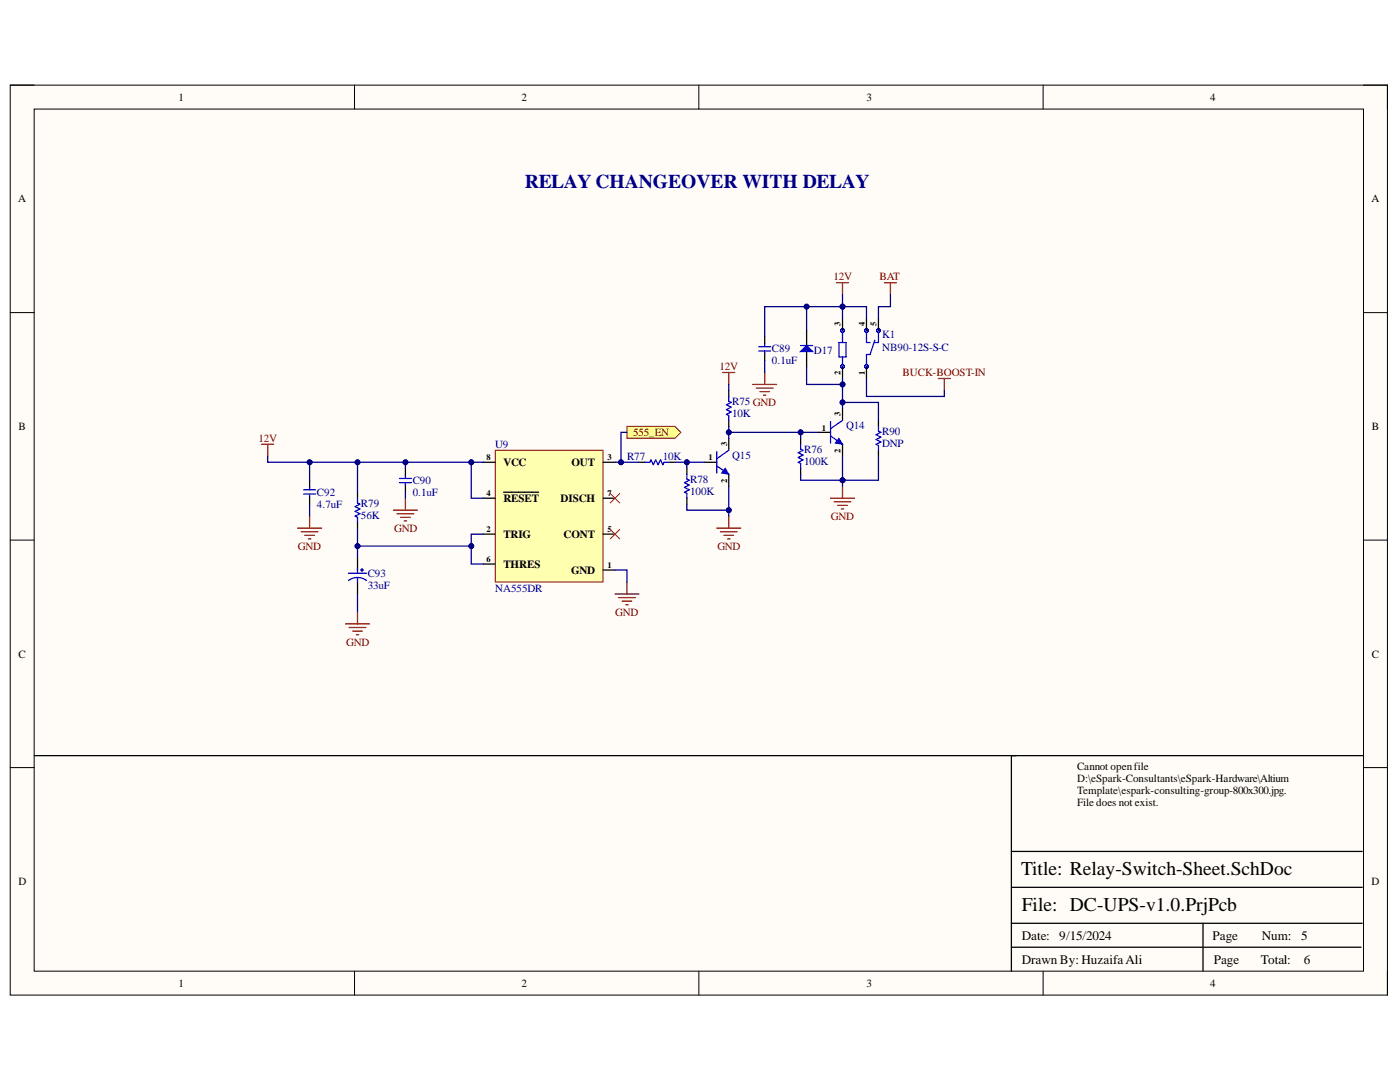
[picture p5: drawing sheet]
<svg xmlns="http://www.w3.org/2000/svg" width="279mm" height="216mm" viewBox="0 0 279 216" stroke-linecap="round" stroke-linejoin="round" font-family="sans-serif">
<path d="M2 17h274.9v181.6h-274.9z" fill-rule="evenodd" fill="#fffcf8"/>
<path d="M2 17h274.9v181.6h-274.9z" fill="none" stroke="#000" stroke-width=".2"/>
<path d="M6.8 21.8h265.3v172h-265.3z" fill-rule="evenodd" fill="#fffcf8"/>
<g fill="none" stroke="#000" stroke-width=".2">
<path d="M2 17h4.8M70.8 17v4.8M139.5 17v4.8M208.2 17v4.8M272.1 17h4.8v4.8M6.8 21.8h265.3v172h-265.3zM2 62.4h4.8M272.1 62.4h4.8M2 107.8h4.8M272.1 107.8h4.8M2 153.2h4.8M272.1 153.2h4.8"/>
<path d="M70.8 193.8v4.8M139.5 193.8v4.8M208.2 193.8v4.8M276.9 193.8v4.8"/>
</g>
<path d="M161 66v2.9M161 70.1v3M272.1 150.8h-70.3v43M201.8 177.1h70.1M201.8 169.9h70.1M201.8 189h69.8M201.8 184.2h70.1M240.1 184.2v9.6" fill="none" stroke="#000" stroke-width=".25"/>
<path d="M159.8 70.1l1.2-1.2 1.2 1.2z" fill="#00f"/>
<path d="M151.4 70h2.4M151.4 69.2h2.4M152.6 68.6v.5M152.6 70v.5M159.8 70.1l1.2-1.2 1.2 1.2zM159.8 68.9h2.4" fill="none" stroke="#00f" stroke-width=".25"/>
<path d="M166.9 56.4h2.4M168.1 56.4v2.4M176.5 56.4h2.4M177.7 56.4v2.4M150.2 76.7h4.8M150.9 77.4h3.4M151.7 78.1h1.9M152.4 78.9h.4M152.6 74.3v2.4M187.3 75.5h2.4M188.5 75.5v2.4" fill="none" stroke="#800000" stroke-width=".25"/>
<path d="M152.6 67.2v1.4M152.6 70.4v1.5" fill="none" stroke="#000" stroke-width=".25"/>
<path d="M98.8 89.9h21.5v26.2h-21.5z" fill-rule="evenodd" fill="#ffffb0"/>
<path d="M98.8 89.9h21.5v26.2h-21.5z" fill="none" stroke="#800000" stroke-width=".2"/>
<g fill="none" stroke="#000" stroke-width=".25">
<path d="M71.3 98.2v1.2M80.9 93.4v1.5M80.9 96.7v1.5M96.4 92.2h2.4M96.4 99.4h2.4M100.5 98.2h7M120.3 92.2h2.4M120.3 99.4h2.4M163.4 86.3h2.4M168.1 81.5v2.4M168.1 88.7v2.3M71.3 104.2v1.2"/>
<path d="M71.3 111.4v2.3M71.3 116.1v2.4M96.4 106.6h2.4M96.4 112.5h2.4M120.3 106.6h2.4M120.3 113.7h2.4"/>
</g>
<g fill="none" stroke="#00f" stroke-width=".25">
<path d="M71.3 99.4v1l.5 .2-.9 .5 .9 .5-.9 .4 .9 .5-.9 .5 .4 .2v1M79.7 96.3h2.4M79.7 95.5h2.4M80.9 94.9v.4M80.9 96.3v.5M165.8 87l2.3 1.7M165.8 84.1v4.3M168.1 83.9l-2.3 1.7M69.6 115.8a2.98 2.98 0 0 1 3.5 0M69.6 114.4h3.5M71.3 113.5v.9M71.3 115.2v.9"/>
<path d="M71.9 113.7h.6M72.2 113.4v.6"/>
</g>
<g fill="none" stroke="#800000" stroke-width=".25">
<path d="M52.2 88.7h2.4M53.4 88.7v2.3M80.9 99.4v2.4M78.5 101.8h4.8M79.2 102.5h3.4M80 103.2h1.9M80.7 103.9h.4M122.7 118.5h4.8M123.5 119.2h3.3M124.2 120h1.9M125.1 116.1v2.4M69 124.5h4.7"/>
<path d="M69.7 125.2h3.3M70.4 125.9h1.9M71.1 126.6h.5M71.3 122.1v2.4M124.9 120.7h.5"/>
</g>
<path d="M121.8 98.5l1.9 1.9M123.7 98.5l-1.9 1.9M121.8 105.6l1.9 1.9M123.7 105.6l-1.9 1.9" fill="none" stroke="#f00" stroke-width=".2"/>
<path d="M167.4 87.5l.7 1.2-1.4-.3z" fill="#00f"/>
<path d="M167.4 87.5l.7 1.2-1.4-.3z" fill="none" stroke="#00f" stroke-width=".2"/>
<path d="M165.8 99.4h4.7M168.1 97v2.4M166.5 100.1h3.3M167.2 100.8h1.9M167.9 101.6h.5" fill="none" stroke="#800000" stroke-width=".25"/>
<path d="M140.7 92.2h2.3M145.4 87.5v2.4M145.4 94.6v2.4M159.8 87.5v1.2M159.8 93.4v1.2" fill="none" stroke="#000" stroke-width=".25"/>
<path d="M143 93l2.4 1.6M143 90.1v4.3M145.4 89.9l-2.4 1.6M159.8 88.7v.9l.5 .3-1 .4 1 .5-1 .5 1 .5-1 .4 .5 .3v.9" fill="none" stroke="#00f" stroke-width=".25"/>
<path d="M144.7 93.4l.7 1.2-1.4-.2z" fill="#00f"/>
<path d="M144.7 93.4l.7 1.2-1.4-.2z" fill="none" stroke="#00f" stroke-width=".2"/>
<path d="M145.4 77.9v1.2M127.5 92.2h1.2M133.5 92.2h1.2M137.1 93.4v1.2M137.1 99.4v1.2M145.4 83.9v1.2" fill="none" stroke="#000" stroke-width=".25"/>
<path d="M145.4 79.1v1l.5 .2-.9 .5 .9 .5-.9 .4 .9 .5-.9 .5 .4 .2v1M128.7 92.2h1l.2-.4 .5 .9 .5-.9 .4 .9 .5-.9 .5 .9 .2-.5h1M137.1 94.6v1l.5 .2-1 .5 1 .5-1 .5 1 .4-1 .5 .5 .3v.9" fill="none" stroke="#00f" stroke-width=".25"/>
<path d="M144.2 74.3h2.4M145.4 74.3v2.4M143 105.4h4.8M143.8 106.1h3.3M144.5 106.8h1.9M145.2 107.5h.5M145.4 103v2.4" fill="none" stroke="#800000" stroke-width=".25"/>
<path d="M125.1 85.1h9.6l1.2 1.2-1.2 1.2h-9.6z" fill-rule="evenodd" fill="#ffff80"/>
<path d="M125.1 85.1h9.6l1.2 1.2-1.2 1.2h-9.6z" fill="none" stroke="#800000" stroke-width=".2"/>
<path d="M168.1 63.6v2.4M168.1 73.1v2.4M172.9 63.6v2.4M172.9 73.1v2.4M175.3 63.6v2.4M61.8 95.8v1.6M61.8 99.2v1.4M175.3 83.9v1.2M175.3 89.9v1.1M6.8 150.8h196" fill="none" stroke="#000" stroke-width=".25"/>
<g fill="none" stroke="#00f" stroke-width=".25">
<path d="M167.4 68.4h1.5v2.8h-1.5zM168.1 66.4v2M168.1 71.2v1.5M172.9 66.4v2h.7M174.6 67.9l-1 2.8h-.7v2M175.3 66.4v2h-.7M60.6 97.7h2.4M60.6 98.6h2.4M61.8 97.3v.4M61.8 98.7v.5M175.3 85.1v.9l.5 .3-1 .4 1 .5-1 .5 1 .5-1 .5 .5 .2v1"/>
<circle cx="168.1" cy="73.1" r=".36"/>
<circle cx="168.1" cy="66" r=".36"/>
<circle cx="172.9" cy="73.1" r=".36"/>
<circle cx="172.9" cy="66" r=".36"/>
<circle cx="175.3" cy="66" r=".36"/>
</g>
<path d="M59.4 105.4h4.8M60.1 106.1h3.4M60.8 106.8h1.9M61.5 107.5h.5M61.8 103v2.4" fill="none" stroke="#800000" stroke-width=".25"/>
<path d="M152.6 71.9v2.4M161 73.1v3.6h7.1v-1.2" fill="none" stroke="#000080" stroke-width=".25"/>
<circle cx="168.1" cy="76.7" r=".48" fill="#000080"/>
<circle cx="168.1" cy="76.7" r=".48" fill="none" stroke="#000080" stroke-width=".2"/>
<path d="M177.7 58.8v2.4h-2.4v2.4M161 61.2v4.8M172.9 75.5v3.6h15.6v-1.2" fill="none" stroke="#000080" stroke-width=".25"/>
<circle cx="161" cy="61.2" r=".48" fill="#000080"/>
<circle cx="161" cy="61.2" r=".48" fill="none" stroke="#000080" stroke-width=".2"/>
<path d="M94.1 92.2v7.2h2.3" fill="none" stroke="#000080" stroke-width=".25"/>
<circle cx="94.1" cy="92.2" r=".48" fill="#000080"/>
<circle cx="94.1" cy="92.2" r=".48" fill="none" stroke="#000080" stroke-width=".2"/>
<path d="M80.9 92.2v1.2" fill="none" stroke="#000080" stroke-width=".25"/>
<circle cx="80.9" cy="92.2" r=".48" fill="#000080"/>
<circle cx="80.9" cy="92.2" r=".48" fill="none" stroke="#000080" stroke-width=".2"/>
<path d="M71.3 92.2v6M80.9 98.2v1.2" fill="none" stroke="#000080" stroke-width=".25"/>
<circle cx="71.3" cy="92.2" r=".48" fill="#000080"/>
<circle cx="71.3" cy="92.2" r=".48" fill="none" stroke="#000080" stroke-width=".2"/>
<path d="M71.3 118.5v3.6M96.4 106.6h-2.3v2.4h-22.8" fill="none" stroke="#000080" stroke-width=".25"/>
<circle cx="94.1" cy="109" r=".48" fill="#000080"/>
<circle cx="94.1" cy="109" r=".48" fill="none" stroke="#000080" stroke-width=".2"/>
<circle cx="71.3" cy="109" r=".48" fill="#000080"/>
<circle cx="71.3" cy="109" r=".48" fill="none" stroke="#000080" stroke-width=".2"/>
<path d="M94.1 109v3.5h2.3" fill="none" stroke="#000080" stroke-width=".25"/>
<circle cx="94.1" cy="109" r=".48" fill="#000080"/>
<circle cx="94.1" cy="109" r=".48" fill="none" stroke="#000080" stroke-width=".2"/>
<path d="M159.8 94.6v1.2h8.3M122.7 113.7h2.4v2.4" fill="none" stroke="#000080" stroke-width=".25"/>
<circle cx="168.1" cy="95.8" r=".48" fill="#000080"/>
<circle cx="168.1" cy="95.8" r=".48" fill="none" stroke="#000080" stroke-width=".2"/>
<path d="M163.4 86.3h-3.6v1.2" fill="none" stroke="#000080" stroke-width=".25"/>
<circle cx="159.8" cy="86.3" r=".48" fill="#000080"/>
<circle cx="159.8" cy="86.3" r=".48" fill="none" stroke="#000080" stroke-width=".2"/>
<path d="M168.1 61.2v2.4" fill="none" stroke="#000080" stroke-width=".25"/>
<circle cx="168.1" cy="61.2" r=".48" fill="#000080"/>
<circle cx="168.1" cy="61.2" r=".48" fill="none" stroke="#000080" stroke-width=".2"/>
<path d="M168.1 58.8v2.4" fill="none" stroke="#000080" stroke-width=".25"/>
<circle cx="168.1" cy="61.2" r=".48" fill="#000080"/>
<circle cx="168.1" cy="61.2" r=".48" fill="none" stroke="#000080" stroke-width=".2"/>
<path d="M145.4 86.3h14.4" fill="none" stroke="#000080" stroke-width=".25"/>
<circle cx="145.4" cy="86.3" r=".48" fill="#000080"/>
<circle cx="145.4" cy="86.3" r=".48" fill="none" stroke="#000080" stroke-width=".2"/>
<circle cx="159.8" cy="86.3" r=".48" fill="#000080"/>
<circle cx="159.8" cy="86.3" r=".48" fill="none" stroke="#000080" stroke-width=".2"/>
<path d="M145.4 76.7v1.2M134.7 92.2h6" fill="none" stroke="#000080" stroke-width=".25"/>
<circle cx="137.1" cy="92.2" r=".48" fill="#000080"/>
<circle cx="137.1" cy="92.2" r=".48" fill="none" stroke="#000080" stroke-width=".2"/>
<path d="M168.1 91v6" fill="none" stroke="#000080" stroke-width=".25"/>
<circle cx="168.1" cy="95.8" r=".48" fill="#000080"/>
<circle cx="168.1" cy="95.8" r=".48" fill="none" stroke="#000080" stroke-width=".2"/>
<path d="M137.1 100.6v1.2h8.3" fill="none" stroke="#000080" stroke-width=".25"/>
<circle cx="145.4" cy="101.8" r=".48" fill="#000080"/>
<circle cx="145.4" cy="101.8" r=".48" fill="none" stroke="#000080" stroke-width=".2"/>
<path d="M137.1 92.2v1.2" fill="none" stroke="#000080" stroke-width=".25"/>
<circle cx="137.1" cy="92.2" r=".48" fill="#000080"/>
<circle cx="137.1" cy="92.2" r=".48" fill="none" stroke="#000080" stroke-width=".2"/>
<path d="M145.4 97v6" fill="none" stroke="#000080" stroke-width=".25"/>
<circle cx="145.4" cy="101.8" r=".48" fill="#000080"/>
<circle cx="145.4" cy="101.8" r=".48" fill="none" stroke="#000080" stroke-width=".2"/>
<path d="M71.3 105.4v6" fill="none" stroke="#000080" stroke-width=".25"/>
<circle cx="71.3" cy="109" r=".48" fill="#000080"/>
<circle cx="71.3" cy="109" r=".48" fill="none" stroke="#000080" stroke-width=".2"/>
<path d="M125.1 86.3h-1.2v5.9" fill="none" stroke="#000080" stroke-width=".25"/>
<circle cx="123.9" cy="92.2" r=".48" fill="#000080"/>
<circle cx="123.9" cy="92.2" r=".48" fill="none" stroke="#000080" stroke-width=".2"/>
<path d="M122.7 92.2h4.8" fill="none" stroke="#000080" stroke-width=".25"/>
<circle cx="123.9" cy="92.2" r=".48" fill="#000080"/>
<circle cx="123.9" cy="92.2" r=".48" fill="none" stroke="#000080" stroke-width=".2"/>
<path d="M61.8 92.2v3.6M61.8 100.6v2.4" fill="none" stroke="#000080" stroke-width=".25"/>
<circle cx="61.8" cy="92.2" r=".48" fill="#000080"/>
<circle cx="61.8" cy="92.2" r=".48" fill="none" stroke="#000080" stroke-width=".2"/>
<path d="M145.4 85.1v2.4" fill="none" stroke="#000080" stroke-width=".25"/>
<circle cx="145.4" cy="86.3" r=".48" fill="#000080"/>
<circle cx="145.4" cy="86.3" r=".48" fill="none" stroke="#000080" stroke-width=".2"/>
<path d="M53.4 91v1.2h43" fill="none" stroke="#000080" stroke-width=".25"/>
<circle cx="94.1" cy="92.2" r=".48" fill="#000080"/>
<circle cx="94.1" cy="92.2" r=".48" fill="none" stroke="#000080" stroke-width=".2"/>
<circle cx="80.9" cy="92.2" r=".48" fill="#000080"/>
<circle cx="80.9" cy="92.2" r=".48" fill="none" stroke="#000080" stroke-width=".2"/>
<circle cx="71.3" cy="92.2" r=".48" fill="#000080"/>
<circle cx="71.3" cy="92.2" r=".48" fill="none" stroke="#000080" stroke-width=".2"/>
<circle cx="61.8" cy="92.2" r=".48" fill="#000080"/>
<circle cx="61.8" cy="92.2" r=".48" fill="none" stroke="#000080" stroke-width=".2"/>
<path d="M168.1 80.3h7.2v3.6" fill="none" stroke="#000080" stroke-width=".25"/>
<circle cx="168.1" cy="80.3" r=".48" fill="#000080"/>
<circle cx="168.1" cy="80.3" r=".48" fill="none" stroke="#000080" stroke-width=".2"/>
<path d="M175.3 91v4.8h-7.2" fill="none" stroke="#000080" stroke-width=".25"/>
<circle cx="168.1" cy="95.8" r=".48" fill="#000080"/>
<circle cx="168.1" cy="95.8" r=".48" fill="none" stroke="#000080" stroke-width=".2"/>
<path d="M168.1 76.7v4.8" fill="none" stroke="#000080" stroke-width=".25"/>
<circle cx="168.1" cy="80.3" r=".48" fill="#000080"/>
<circle cx="168.1" cy="80.3" r=".48" fill="none" stroke="#000080" stroke-width=".2"/>
<circle cx="168.1" cy="76.7" r=".48" fill="#000080"/>
<circle cx="168.1" cy="76.7" r=".48" fill="none" stroke="#000080" stroke-width=".2"/>
<path d="M172.9 63.6v-2.4h-20.3v6" fill="none" stroke="#000080" stroke-width=".25"/>
<circle cx="161" cy="61.2" r=".48" fill="#000080"/>
<circle cx="161" cy="61.2" r=".48" fill="none" stroke="#000080" stroke-width=".2"/>
<circle cx="168.1" cy="61.2" r=".48" fill="#000080"/>
<circle cx="168.1" cy="61.2" r=".48" fill="none" stroke="#000080" stroke-width=".2"/>
<text font-size="3.9" fill="#000080" x="104.8" y="37.4">RELAY CHANGEOVER WITH DELAY</text>
<g font-size="3.9">
<text x="203.8" y="174.6">Title: Relay-Switch-Sheet.SchDoc</text>
<text x="204" y="181.7">File: DC-UPS-v1.0.PrjPcb</text>
</g>
<g font-size="2.6">
<text x="204" y="187.5">Date:</text>
<text x="211.4" y="187.5">9/15/2024</text>
<text x="242" y="187.5">Page</text>
<text x="251.8" y="187.5">Num:</text>
<text x="259.7" y="187.5">5</text>
<text x="204" y="192.3">Drawn By: HuzaifaAli</text>
<text x="242.3" y="192.3">Page</text>
<text x="251.7" y="192.3">Total:</text>
<text x="260.2" y="192.3">6</text>
</g>
<g font-size="2.2">
<text x="35.6" y="20.1">1</text>
<text x="104.1" y="20.1">2</text>
<text x="172.9" y="20.1">3</text>
<text x="241.5" y="20.1">4</text>
<text x="3.6" y="40.4">A</text>
<text x="273.7" y="40.4">A</text>
<text x="3.7" y="85.8">B</text>
<text x="273.8" y="85.8">B</text>
<text x="100.5" y="93">VCC</text>
<text x="114.1" y="93">OUT</text>
<text x="100.5" y="100.2">RESET</text>
<text x="111.9" y="100.2">DISCH</text>
<text x="100.5" y="107.4">TRIG</text>
<text x="112.5" y="107.4">CONT</text>
<text x="100.5" y="113.4">THRES</text>
<text x="114" y="114.5">GND</text>
<text x="3.7" y="131.3">C</text>
<text x="273.8" y="131.3">C</text>
<text x="215" y="153.7">Cannot openfile</text>
<text x="215" y="156">D:\eSpark-Consultants\eSpark-Hardware\Altium</text>
<text x="215" y="158.5">Template\espark-consulting-group-800x300.jpg.</text>
<text x="215" y="160.9">File does not exist.</text>
<text x="3.7" y="176.7">D</text>
<text x="273.7" y="176.7">D</text>
<text x="35.6" y="197">1</text>
<text x="104.1" y="197">2</text>
<text x="172.9" y="197">3</text>
<text x="241.5" y="197">4</text>
</g>
<g font-size="2.2" fill="#800000">
<text x="166.3" y="56">12V</text>
<text x="175.5" y="56">BAT</text>
<text x="143.6" y="73.9">12V</text>
<text x="180.1" y="75.1">BUCK-BOOST-IN</text>
<text x="51.6" y="88.2">12V</text>
<text x="126.3" y="87.1">555_EN</text>
<text x="78.6" y="106.2">GND</text>
<text x="165.8" y="103.7">GND</text>
<text x="59.4" y="109.7">GND</text>
<text x="143.2" y="109.7">GND</text>
<text x="122.8" y="122.9">GND</text>
<text x="69.1" y="128.8">GND</text>
</g>
<g font-size="2.2" fill="#000080">
<text x="154.1" y="70.3">C89</text>
<text x="162.4" y="70.7">D17</text>
<text x="176.1" y="67.5">K1</text>
<text x="176.1" y="70">NB90-12S-S-C</text>
<text x="154.1" y="72.7">0.1uF</text>
<text x="146.1" y="80.8">R75 GND</text>
<text x="146.1" y="83.2">10K</text>
<text x="98.9" y="89.4">U9</text>
<text x="168.9" y="85.6">Q14</text>
<text x="176.1" y="86.8">R90</text>
<text x="176.1" y="89.2">DNP</text>
<text x="125.1" y="91.8">R77</text>
<text x="132.3" y="91.8">10K</text>
<text x="146.1" y="91.5">Q15</text>
<text x="160.5" y="90.4">R76</text>
<text x="160.5" y="92.7">100K</text>
<text x="63.3" y="99">C92</text>
<text x="63.3" y="101.3">4.7uF</text>
<text x="72" y="101.1">R79</text>
<text x="82.4" y="96.6">C90</text>
<text x="82.4" y="99">0.1uF</text>
<text x="137.7" y="96.4">R78</text>
<text x="137.7" y="98.7">100K</text>
<text x="72" y="103.5">56K</text>
<text x="73.4" y="115.1">C93</text>
<text x="73.4" y="117.6">33uF</text>
<text x="98.9" y="118.1">NA555DR</text>
</g>
<g font-size="1.7">
<text x="167.8" y="65" transform="rotate(-90 167.8 65)">3</text>
<text x="172.6" y="65" transform="rotate(-90 172.6 65)">4</text>
<text x="175" y="65" transform="rotate(-90 175 65)">5</text>
<text x="167.8" y="74.9" transform="rotate(-90 167.8 74.9)">2</text>
<text x="172.6" y="74.8" transform="rotate(-90 172.6 74.8)">1</text>
<text x="167.8" y="82.9" transform="rotate(-90 167.8 82.9)">3</text>
<text x="145.1" y="88.9" transform="rotate(-90 145.1 88.9)">3</text>
<text x="164" y="86">1</text>
<text x="97.1" y="91.9">8</text>
<text x="121.3" y="91.9">3</text>
<text x="141.4" y="91.9">1</text>
<text x="167.8" y="90.4" transform="rotate(-90 167.8 90.4)">2</text>
<text x="97.1" y="99.1">4</text>
<text x="121.3" y="99.1">7</text>
<text x="145.1" y="96.4" transform="rotate(-90 145.1 96.4)">2</text>
<text x="97.1" y="106.3">2</text>
<text x="121.3" y="106.3">5</text>
<text x="97.1" y="112.2">6</text>
<text x="121.3" y="113.4">1</text>
</g>
</svg>
